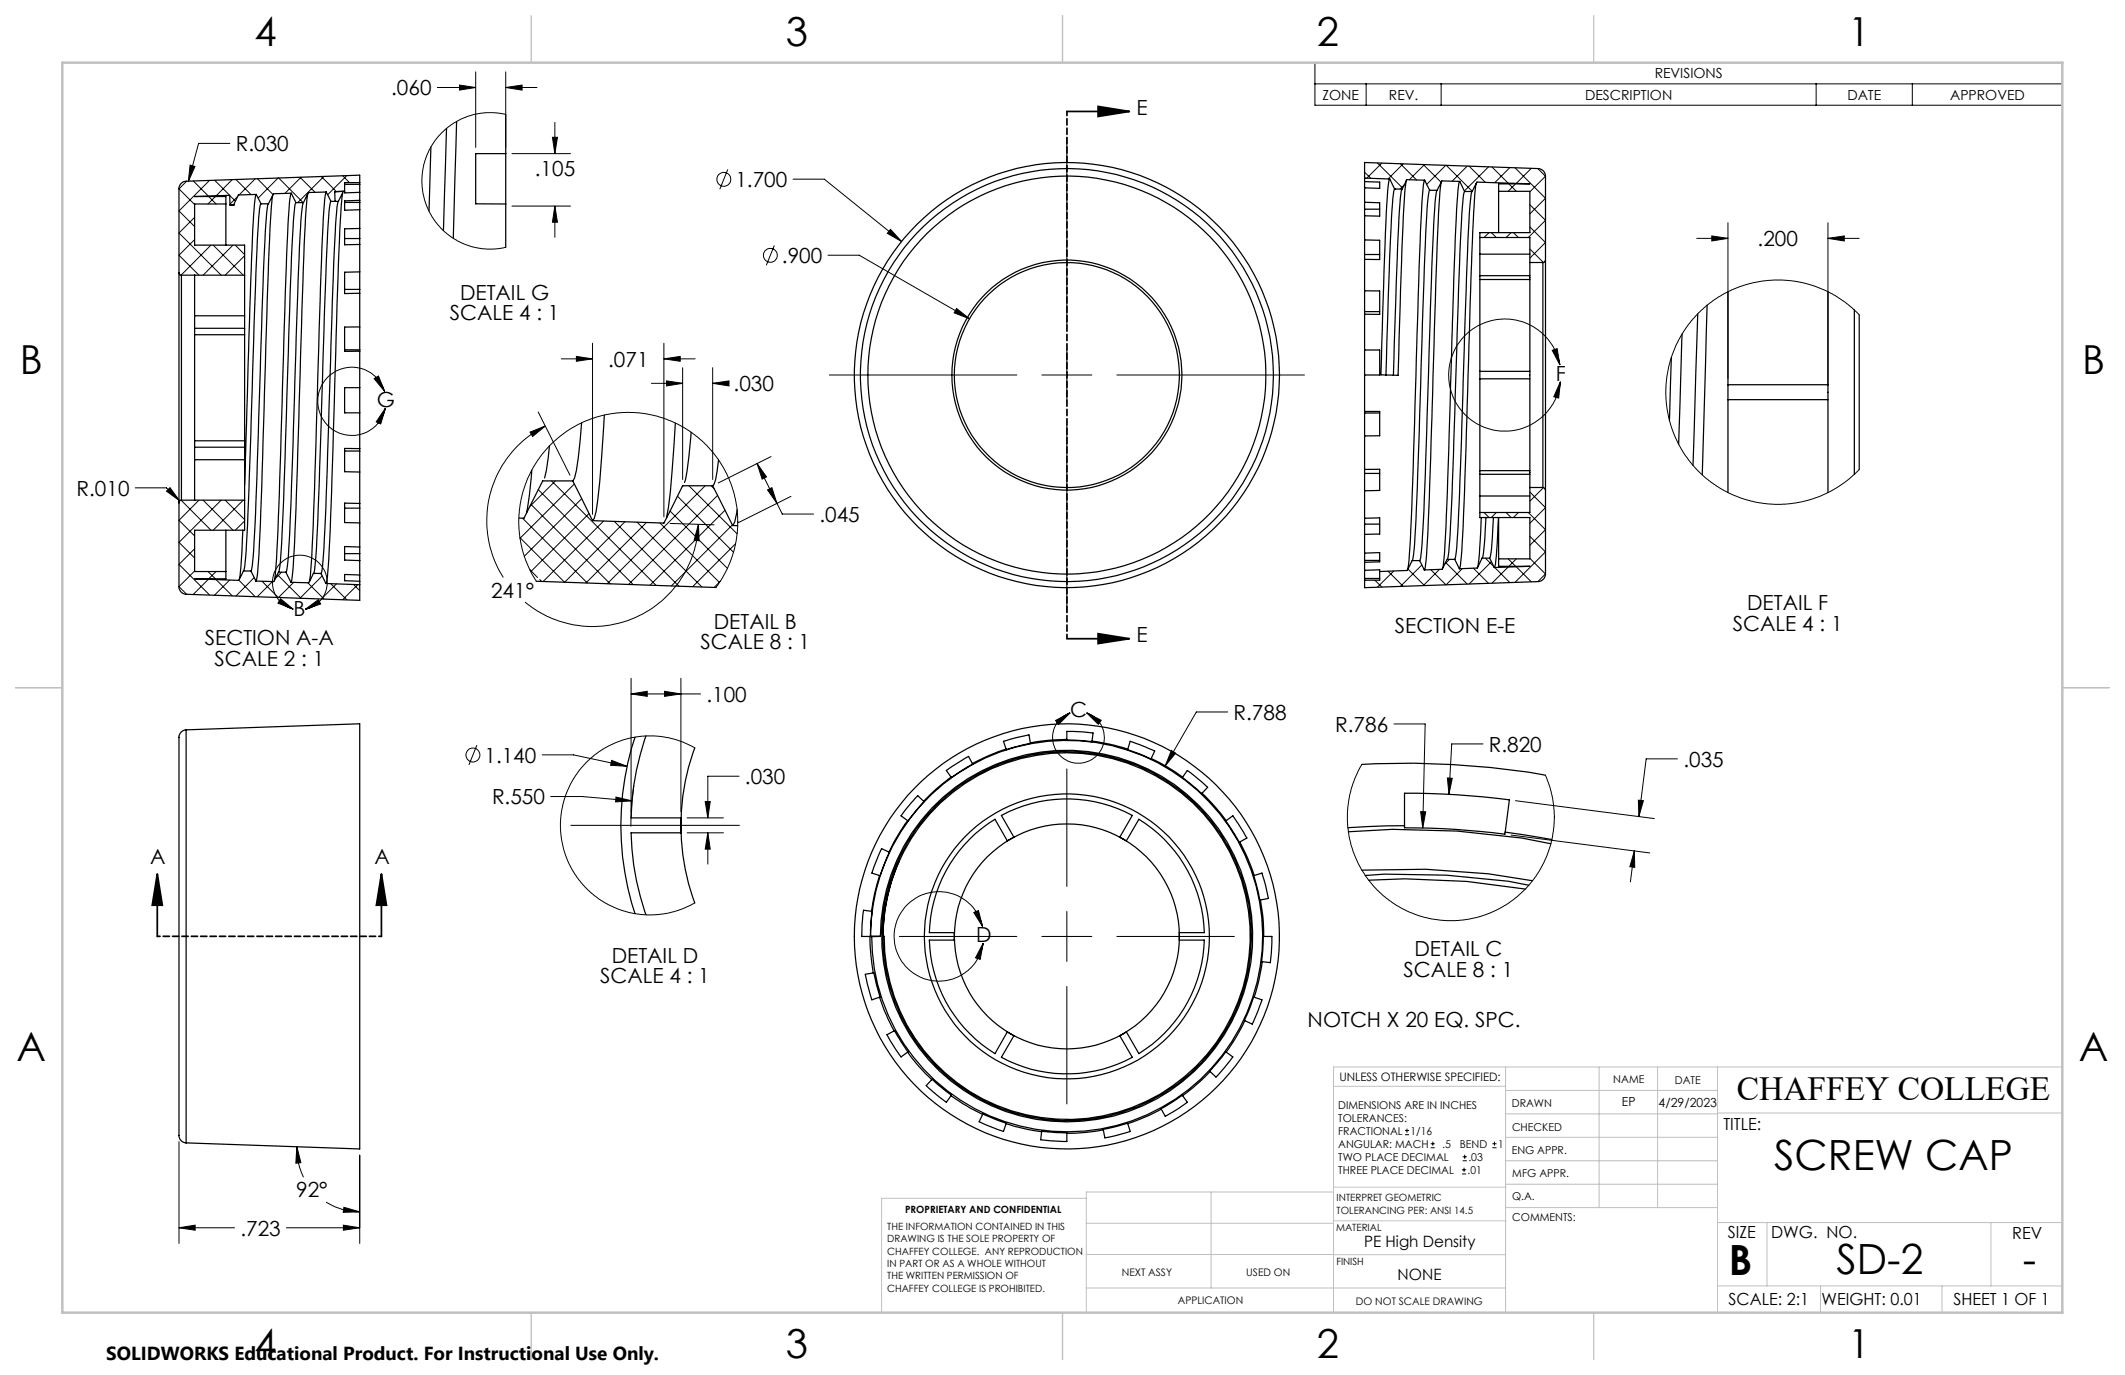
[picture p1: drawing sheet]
<svg xmlns="http://www.w3.org/2000/svg" width="432mm" height="279mm" viewBox="0 0 432 279" stroke-linecap="round" stroke-linejoin="round" font-family="sans-serif">
<g fill="none" stroke="#000" stroke-width=".25">
<path d="M52.1 39.5l.9 1.9M52.1 39.5l-.1 .1a94.8 94.8 0 0 0-.9 13l-1.4 45.9M52.1 39.5l-3.7 .1-1 2.1M55.4 39.7v.4a483.4 483.4 0 0 0-1.4 30.3l-.1 3.2a1173.6 1173.6 0 0 1-1.5 42.8l-.4 1.7M59.2 39.3l-.3 1.1a1072.5 1072.5 0 0 0-1.7 44.8l-.7 22.6a79 79 0 0 1-.8 10.1M59.2 39.3l-3.6 .1-1.1 2h-1.5M59.2 39.3l.9 1.9M62.5 39.4l-.1 .6a664.6 664.6 0 0 0-1.4 35.7 1250.7 1250.7 0 0 1-1.5 40.6l-.4 2M66.3 39l-.1 .1a108.8 108.8 0 0 0-.9 13.8l-.6 20.9a1158.8 1158.8 0 0 1-1.6 43.1l-.2 1.3M66.3 39l-3.6 .1-1 2.1h-1.6M66.3 39l.9 1.9M68 38.9h1.8l-1 2"/>
<path d="M68 38.9l.1 2M69.6 39.2a223.2 223.2 0 0 0-1 20.1l-.5 15.6a1068.7 1068.7 0 0 1-1.6 42.3l-.3 1.4M70 38.9v.3l3.1-.1M70 38.9h-2M70 37.5h3.1M73.1 39.1v1.6M73.1 37.1v-1.5l-35.3 1.2a1.51 1.51 0 0 0-1.4 1.5v17.1M73.1 37.1v.4M73.1 37.5v1.6M73.1 37.1h-3.1v1.8M87.6 29.9l-.4 13M90.7 26.1l-.6 20.7"/>
<path d="M92.8 24.7l-.7 23.7M102.8 23.2v8M102.8 31.2h-6.1v10.2l6.1 .1M102.8 31.2v10.3M277.3 38.2v2.9M277.3 36.9l3.1 .1v1.3l-3.1-.1M277.3 36.2v.7M277.3 36.2v-3.2l35.3 1.3a1.57 1.57 0 0 1 1.4 1.5v17M277.3 36.2l5.1 .2M277.3 36.9v1.3M282.4 36.4a8.1 8.1 0 0 0-.5 3.6l-.7 14.9-.6 21.3h1M282.4 36.4l1 2"/>
<path d="M283.4 38.5a33.4 33.4 0 0 0-.7 7.5l-1.1 30.2M283.4 38.4h.1M283.4 38.4h1.5M284.9 38.4l-.1 .1a107.4 107.4 0 0 0-.9 14.1l-.8 23.6M285.8 36.8a193.3 193.3 0 0 0-1.1 19.4l-.6 20.1-1-.1M289.5 36.6a39.5 39.5 0 0 0-.8 8.2l-.8 24.8a1093.8 1093.8 0 0 1-1.7 45.2l-.1 .8M289.5 36.6l1 2.1M289.5 36.6l-3.6-.1-1 1.9M290.5 38.7h-.1a83.8 83.8 0 0 0-.9 13.2l-.6 20.1a1052.1 1052.1 0 0 1-1.7 40.7l-.1 1M291.9 38.8a166.6 166.6 0 0 0-1 18.3l-.5 14.9a883.5 883.5 0 0 1-1.7 40.7l-.2 1.2M292.8 37l-.1 1a1143.2 1143.2 0 0 0-1.7 46.9l-.8 21a49.5 49.5 0 0 1-.8 9.9M296.6 36.9h-.1a107.4 107.4 0 0 0-.9 14.1l-.6 21.1a1147.8 1147.8 0 0 1-1.7 42.2l-.1 1.1"/>
<path d="M296.6 36.9l1 2M296.6 36.9l-3.6-.1-1 1.9h-1.5M297.6 38.9a39.3 39.3 0 0 0-.7 8.1l-.9 24a1155.6 1155.6 0 0 1-1.6 41.2l-.3 1.3M299 39.1a196.4 196.4 0 0 0-1.1 20l-.5 15.1a994.9 994.9 0 0 1-1.5 38l-.3 1.5M300 37.3l-.1 .4a1010 1010 0 0 0-1.8 44.6l-.7 22.3a68.4 68.4 0 0 1-.8 10.9l-.1 .1M304.5 38.9v-1.5h6.4l-10.8-.4-.9 1.9h-1.6M304.5 38.9v8.4M304.5 38.9h6.4v8.4h-10.2v1M36.4 55.4l.1 .4 .4 .1M36.4 55.4v46.8M36.9 55.9v45.7M36.9 55.9h12.8"/>
<path d="M39.5 55.9v45.7M45.9 41.5v8.3M45.9 41.5v-1.6h-6.4l7.2-.2v2h.7M45.9 41.5h-6.4v8.3h10.2v6.1M47.4 41.7h.1M49.7 55.9v8.3M53 41.4l-.1 .1a183.1 183.1 0 0 0-1.1 19.2l-.5 14.9a840.7 840.7 0 0 1-1.6 39.4l-.1 .9M54.4 41.6v.3a514.5 514.5 0 0 0-1.5 33.8 891.5 891.5 0 0 1-1.6 39.3l-.3 1M60.1 41.2a85.4 85.4 0 0 0-.9 13.3l-.7 20a1034.8 1034.8 0 0 1-1.6 40.6l-.2 1M61.6 41.3a169 169 0 0 0-1.1 18.4l-.5 14.9a1029.6 1029.6 0 0 1-1.6 40.5l-.3 1.2M67.2 40.9v.1a120.7 120.7 0 0 0-1 15l-.6 17.5a979.4 979.4 0 0 1-1.6 41.6l-.2 1.3M67.2 40.9h.9"/>
<path d="M68.1 40.9h.7M68.8 40.9a40.7 40.7 0 0 0-.8 8.3l-.8 24.3a1164.6 1164.6 0 0 1-1.7 41.6l-.3 1.4M70 41.1h3.1M70 48.5h3.1M70 58.8h3.1M73.1 40.7l-3.1 .1v1.9l3.1-.1M73.1 42.6v3.8M73.1 46.4l-3.1 .1v3.2h3.1M73.1 49.7v5.5M73.1 55.2l-3.1 .1v4.4l3.1-.1M73.1 59.6v6.8M73.1 40.7v.4"/>
<path d="M73.1 46.4v2.1M73.1 55.2v3.6M73.1 41.1v1.5M73.1 48.5v1.2M73.1 58.8v.8M102.8 41.5v8.8M277.3 59.1h3.1v4.8h-3.1M277.3 52.7v6.4M277.3 48.8h3.1v3.9h-3.1M277.3 43.9v4.9M277.3 41.1l3.1 .1v2.7h-3.1M277.3 41.1v1.4"/>
<path d="M277.3 48.8v2.9M277.3 59.1v4.2M277.3 42.5v1.4M277.3 51.7v1M277.3 42.5h3.1M277.3 51.7h3.1M300.7 48.3v3.3M300.7 56.8v18.7M300.7 48.3h10.2v5M300.7 51.6v5.2M300.7 51.6h10.2M300.7 56h10.2"/>
<path d="M300.7 56.8h10.2M310.9 53.3v45.8M310.9 53.3h2.6M313.5 53.3v45.8M314 52.8l-.2 .5h-.3M314 52.8v46.8M351.1 59.3v18.9M371.4 59.3v40.8M39.5 64.2h10.2M39.5 66.7h10.2M39.5 68h10.2M49.7 68v21.6"/>
<path d="M49.7 64.2v3.8M70 71.1h3.1M73.1 66.4l-3.1 .1v4.9h3.1M73.1 71.4v7.4M73.1 78.8h-3.1v5.1h3.1M73.1 66.4v4.7M73.1 78.8v5.1M73.1 71.1v.3M277.3 76.2v7.4M277.3 71.1h3.1v5.1h-3.1M277.3 63.9v7.2M277.3 71.1v5.1"/>
<path d="M277.3 63.3v.6M277.3 63.3h3.1M281.6 76.2h1.5M300.7 77v18.6M300.7 75.5v1.5M300.7 77h10.2M300.7 75.5h10.2M339.6 72.6l-.4 12.9M341.8 67.9l-.7 22.4M345 63.8l-1 30.8M346.9 62l-1 34.5M351.1 78.2h20.3"/>
<path d="M351.1 78.2v3M376.8 63v33.4M377.8 64v31.4M39.5 93.4h10.2M39.5 90.9h10.2M39.5 89.6h10.2M49.7 93.4v8.2M49.7 89.6v3.8M70 91.7h3.1M73.1 83.9v7.3M73.1 91.2l-3.1-.1v4.7l3.1 .1M73.1 95.9v6.4"/>
<path d="M73.1 91.7v4.2M73.1 91.2v.5M108.1 95.5l-.5 5.2-.6 3.5M111.7 90.6l-.7 5-.3 1.5M116.4 97.7l4 8.1M116.4 97.7h-6.1l-3.8 7.6h-1.1M118.2 85.9a64.5 64.5 0 0 1-1.5 11.3l-.3 .5M122.8 84.3l-.2 3a173.2 173.2 0 0 1-1.5 16.6l-.3 1.4-.4 .5M137.2 86l-.3 4.6a108.2 108.2 0 0 1-1.5 14.7M140.4 87.8v1a43.1 43.1 0 0 1-1.3 9.2M144.8 98.7h-6.1l-3.8 7.6-14.5-.5M144.8 98.7l4.1 8.1"/>
<path d="M146 93.5l-.6 3.9-.3 1-.3 .3M277.3 99.7v5.6M277.3 95.4h3.1v4.3h-3.1M277.3 88.6v6.8M277.3 83.6h3.1v4.9l-3.1 .1M277.3 96.2v3.5M277.3 83.9v4.7M277.3 83.6v.3M277.3 95.4v.8M277.3 96.2h3.1M277.3 83.9h3.1M300.7 95.6v5.2"/>
<path d="M300.7 96.4h10.2M300.7 95.6h10.2M310.9 99.1v5h-10.2M310.9 99.1h2.6M313.5 99.1l.4 .1 .1 .4M314 99.6v17.1a1.57 1.57 0 0 1-1.4 1.5l-35.3 1.2v-1.5M351.1 81.2v18.9M351.1 81.2h20.3M36.4 102.2v17a1.51 1.51 0 0 0 1.4 1.6l35.3 1.2v-3.2M36.9 101.6a.49 .49 0 0 0-.5 .6M36.9 101.6h12.8M45.9 107.7v8.4"/>
<path d="M49.4 107.7l-.1 1.2a61.6 61.6 0 0 1-.7 8.8M49.7 101.6v6.1h-10.2v8.4h6.4M51 116l1 2.1M51 116h-1.5l-1 1.9-9-.3h6.4v-1.5M58.1 116.3l1 2M58.1 116.3h-1.5l-1 1.9-3.6-.1M65.2 116.5h-1.5l-1 1.9-3.6-.1M65.2 116.5l1 2.1M66.2 118.6l6.9 .2M70 112.5h3.1M70 103.3h3.1M73.1 102.3l-3.1-.1v4l3.1 .1"/>
<path d="M73.1 106.3v4.9M73.1 111.2l-3.1-.1v2.7l3.1 .1M73.1 113.9v2.9M73.1 116.8l-3.1-.1v1.3l3.1 .1M73.1 118.1v.7M73.1 112.5v1.4M73.1 103.3v3M73.1 102.3v1M73.1 111.2v1.3M73.1 116.8v1.3M109 118.1l36.5 1.3M148.9 106.8h1"/>
<path d="M149.8 103.5l-.5 2.6-.4 .7M277.3 115.9l3.1-.1v.3M277.3 114.3v1.6M277.3 112.4l3.1-.1v1.9l-3.1 .1M277.3 108.6v3.8M277.3 105.3l3.1-.1v3.3l-3.1 .1M277.3 117.5v.4M277.3 113.9v.4M277.3 106.5v2.1M277.3 105.3v1.2M277.3 112.4v1.5M277.3 115.9v1.6"/>
<path d="M277.3 117.5h3.1M277.3 113.9h3.1M277.3 106.5h3.1M280.4 116.1v1.8h-3.1M288.5 113.9l.9 1.9M288.5 113.9h-1.6l-1 2-5.5 .2M295.6 113.7h-1.5l-1 2-3.7 .1M295.6 113.7l.9 1.9M300.7 100.8v3.3M300.7 104.1v1.1h10.2v8.4h-6.4M300.7 100.8h10.2M301 105.2v.8a62.9 62.9 0 0 1-.7 9.2"/>
<path d="M301.2 113.4l-1 2-3.7 .2M301.2 113.4h1.5M301.9 105.2v.7a31.1 31.1 0 0 1-.7 7.5M302.7 113.4l.9 1.9M303.5 105.2l-.4 6.4-.4 1.8M304.5 113.6v-8.4l-.1 2a33.5 33.5 0 0 1-.8 8.1M304.5 113.6v1.5h6.4l-7.3 .2M37.8 148.3a1.78 1.78 0 0 0-1.4 2.3v79.3a1.77 1.77 0 0 0 1.4 2.3M37.8 148.3l35.3-1.2v86.4l-35.3-1.3M37.8 148.3v83.9M129 149.8a57.1 57.1 0 0 0 0 35.9M131.3 149.5a53.1 53.1 0 0 0-3.1 16.7h10.2v3h-10.2a52.6 52.6 0 0 0 3.1 16.7"/>
<path d="M141.2 152a45.4 45.4 0 0 0 0 31.5M193.3 157.9a42.4 42.4 0 0 0-5.6 4.9M197.6 155.2l-.8-1.5-3.4 2.1-1.1 .8 1 1.3M197.6 155.2l.1 .1-4.4 2.6M203.9 150.6l5.2-1.3 .3 1.8-4.9 1.2zM204.4 152.2a40 40 0 0 0-6.8 3M216.8 148.6l5.3 .3-.2 1.8-5.1-.3zM216.8 150.2a39.5 39.5 0 0 0-7.4 .8M221.9 150.6a38.6 38.6 0 0 1 7.3 1.6M229.2 152.2l.5-1.6 1.9 .7 3 1.3-.7 1.5M229.2 152.2l-.1 .1 4.8 1.8M233.9 154.1a38 38 0 0 1 6.4 3.8"/>
<path d="M240.3 157.9l1-1.3 2.6 2 1.5 1.4-1.1 1.2M240.3 157.9l4 3.3M276.7 155.3a167.4 167.4 0 0 1 37.3 2.2M178.7 177.9a38.6 38.6 0 0 0-1.6 7.3M180.6 173.1l-1.5-.7-.8 1.9-1.1 3.1 1.5 .5M180.6 173.1l.1 .1-1.9 4.7h-.1M182.7 175.1a37.7 37.7 0 0 0-3.2 15.2M184.4 166.8a41.6 41.6 0 0 0-3.8 6.3M187.7 162.8l-1.2-1.1-2.2 2.5-1.2 1.6 1.3 1M187.7 162.8l-3.3 4M197.1 170.5a28.4 28.4 0 0 1 5.1-4l2.5 4.4 1.3-.8-2.5-4.4a28 28 0 0 1 26.6 0l-2.6 4.4 1.4 .8 2.5-4.4a28 28 0 0 1 13.3 23h-5.1v1.5h5.1a28 28 0 0 1-13.3 23.1l-2.5-4.4-1.4 .8 2.6 4.3a28 28 0 0 1-26.6 0l2.5-4.3-1.3-.8-2.5 4.4a27.9 27.9 0 0 1-13.4-23.1h5.1v-1.5h-5.1a28.1 28.1 0 0 1 8.3-19zM244.3 161.2a42.4 42.4 0 0 1 4.9 5.6"/>
<path d="M249.2 166.8l1.3-1 1.1 1.6 1.8 2.9-1.5 .8M249.2 166.8h-.1l2.7 4.3h.1M251.9 171.1a38.1 38.1 0 0 1 2.9 6.8M254.8 177.9l1.6-.5 .8 2.6 .5 2.6-1.6 .3M254.8 177.9h-.1l1.3 5h.1M274 169a146.9 146.9 0 0 1 41.1 2.4M276.8 176.8a141.2 141.2 0 0 1 34.6 2.2M277.4 177.9a132.7 132.7 0 0 1 33.3 2M278.1 178.9l7.4-.3 12.5 .5 12 1.6M285.4 161.2a162 162 0 0 1 21.3 1.3l-.9 7a155.2 155.2 0 0 0-20.4-1.3zM285.4 167.8l-11.5 .4M305.9 169.1l9.4 1.5"/>
<path d="M175.5 185l1.7 .2-.3 5.1h-1.8l.1-2.7zM176.8 190.3a43.8 43.8 0 0 0 .6 7.4M176.9 190.2a39.8 39.8 0 0 1 39.6-39.8 39.8 39.8 0 0 1 40 39.5 39.8 39.8 0 0 1-39.4 40.1 39.7 39.7 0 0 1-40-39.7M176.9 190.2l.1 .1h1.9M176.9 190.2l2 .1M177.4 197.7l-1.6 .3 .4 2 1 3.2 1.5-.6M177.4 197.7h.2l1.2 4.9h-.1M178.9 190.3a37.8 37.8 0 0 1 35.6-37.8 37.8 37.8 0 0 1 39.7 33.4 37.8 37.8 0 0 1-31.1 41.5 37.6 37.6 0 0 1-43.6-31.7 37.6 37.6 0 0 1 32.9-42.7 37.6 37.6 0 0 1 41.8 34.1 37.4 37.4 0 0 1-32 40.3 37.4 37.4 0 0 1-42-29.7 37.4 37.4 0 0 1 27.3-43.6 37.2 37.2 0 0 1 45.1 25.7 37.2 37.2 0 0 1-24.4 45.8 37.2 37.2 0 0 1-46.5-23.1 36.6 36.6 0 0 1-2-12.2h-.3M256.1 182.9a35.3 35.3 0 0 1 .7 7.4M256.5 195.4a37.5 37.5 0 0 1-1.7 7.2M256.7 190.3h1.7l-.3 5.3-1.7-.2zM178.7 202.6a44.2 44.2 0 0 0 3 6.9"/>
<path d="M181.7 209.5l-1.5 .8 1.7 2.8 1.2 1.7 1.3-1M181.7 209.5l2.7 4.3M184.4 213.8a34.7 34.7 0 0 0 4.9 5.6M189.3 219.4l-1.1 1.2 2 1.8 2.1 1.6 1-1.4M189.3 219.4l.1-.1 3.9 3.3M245.9 217.7a42.4 42.4 0 0 1-5.6 4.9M249.2 213.8l1.3 1-1.7 2.1-1.7 2-1.2-1.2M249.2 213.8l-.1-.1-3.2 4M252.9 207.4a38 38 0 0 1-3.7 6.4M254.7 202.6l1.7 .6-1.9 4.9-1.6-.7zM193.3 222.6a44.4 44.4 0 0 0 6.4 3.8M199.7 226.4l-.7 1.5 3.6 1.6 1.3 .4 .5-1.6"/>
<path d="M199.7 226.4v-.1l4.7 2M204.4 228.3a41.4 41.4 0 0 0 7.3 1.7M211.7 229.9l5.1 .3v1.8l-5.3-.4zM224.2 229.6a38.8 38.8 0 0 1-7.4 .7M229.2 228.3l.5 1.6-3.3 .9-1.9 .4-.3-1.6M229.2 228.3l-5 1.2v.1M236 225.4a41.3 41.3 0 0 1-6.8 2.9M240.3 222.6l1 1.4-1.7 1.1-2.8 1.7-.8-1.4M240.3 222.6l-4.4 2.7 .1 .1"/>
<circle cx="216.8" cy="76.2" r="40.4"/>
<circle cx="216.8" cy="76.2" r="23.4"/>
<circle cx="216.8" cy="76.2" r="22.9"/>
<circle cx="216.8" cy="76.2" r="43.2"/>
<circle cx="216.8" cy="76.2" r="42"/>
<circle cx="216.8" cy="190.3" r="22.9"/>
<circle cx="216.8" cy="190.3" r="29"/>
<circle cx="216.8" cy="190.3" r="43.2"/>
</g>
<g fill="none" stroke="#000" stroke-width=".2">
<path d="M88.9 17.8h7.8M93.4 17.3l3.3 .5-3.3 .5zM96.7 14.6v15.4M102.8 17.8l3.3-.5v1zM102.8 14.6v15.4M102.8 17.8h6.3M267.2 12.7h151.9v8.7h-151.9zM267.2 17h151.9M277.6 17v4.4M292.8 17v4.4M369 17v4.4M388.6 17v4.4"/>
<path d="M37.9 36.8l-1.5 1.6 3.1 3.2M38.6 33.5l1 .3-1.3 3.1zM39.3 36.8l3 3M42.4 39.9l1.5 1.6M42.6 36.7l-6.2 6.2 3.1 3.1M43.6 36.6l3.1 3.1M43.8 39.9l-1.5 1.6M46.7 39.7l1.1 1.2M46.7 29.1h-6.3l-2.1 7.8M47.2 36.5l-3.3 3.3M47.9 36.5l3.1 3M48.3 39.9l-1.6 1.6"/>
<path d="M51.9 36.3l-3.3 3.3M52.3 36.3l3.2 3.2M56.5 36.2l-4 4.1M56.6 36.2l5 5M61 36l3 3.1M61.2 36l-3.3 3.3M65.3 35.9l3.1 3M65.8 35.8l-5.3 5.4M69.6 35.7l1.4 1.4M70.5 35.7l-3.9 3.9M102.8 23.2l-2.4-.3h-1.6l-2.1 .3-3 1-2.2 1.3-2.4 2.2-1.5 2.1-.8 1.5-.7 2-.4 3 .2 2.9 .4 1.6 .7 1.7 1.6 2.7 .9 1.1 1.4 1.3 2 1.3 1 .5 2.9 .9 1.3 .3h2.1l2.6-.3M104 31.2h11.9"/>
<path d="M112.3 27.9h1l-.6 3.3zM112.7 24.9v6.3M147.9 34.4l-1.6 4.1M161.1 36.4h6.4l15.7 12.7M216.8 27.9v38.1M277.3 35l1.3 1.2M279.9 33.1l5.1 5.1M280.8 33.2l-3.1 3M284.6 33.3l3.3 3.3M285.1 33.3l-3.1 3.1M285.4 37.5l-.9 .9M289.2 33.4l3.6 3.6"/>
<path d="M289.5 33.4l-3.1 3.1M293.8 33.6l-3.9 3.9M293.9 33.6l5.3 5.3M298.1 33.8l-3 3M298.5 33.8l3.3 3.2M302.5 33.9l-4.9 4.9M303.2 33.9l3.3 3.3M306.6 37.4l1.5 1.5M306.8 34l-3.1 3.1M307.8 34.1l6.2 6.2-3.1 3.2M308 37.4l-1.5 1.5M311.2 34.2l-3.1 3.1"/>
<path d="M312.5 34.3l1.5 1.5-3.1 3.2M39.5 44.2l-3.1 3.1 8.5 8.6M39.5 48.7l-3.1 3.2 4 4M42.9 49.8l-6.1 6.1M43.3 49.8l6.1 6.1M47.3 49.8l-6 6.1M47.8 49.8l1.9 1.9M49.7 52l-3.9 3.9M104 41.9h11.9M112.7 41.9l.6 3.3h-1zM112.7 41.9v6.3M157.3 49.9l-1.6 4"/>
<path d="M168.2 51.9h6.4l22.4 12.9M180.9 46.6l2.3 2.5-2.9-1.7zM302.6 47.3l-1 1M303 47.3l1.1 1M307.1 47.3l-1.1 1M307.5 47.3l1 1M310.9 41.6l3.1 3.2-3.4 3.5M310.9 46.1l3.1 3.2-3.1 3.2M310.9 50.6l2.7 2.7M344.8 48.4h6.3M347.8 47.9l3.3 .5-3.3 .6zM351.1 45.3v31.6"/>
<path d="M371.4 48.4l3.4-.5v1.1zM371.4 45.3v33.1M371.4 48.4h6.4M76 76.9l.9-.5 1.2 3.1zM78.1 79.5a6.9 6.9 0 0 0-10.8-3.4 6.9 6.9 0 0 0 .5 11.4 6.9 6.9 0 0 0 10.5-4.6M114.1 72.9h6.3M117.1 72.4l3.3 .5-3.3 .5zM120.4 69.7v34.8M132.4 77.9h6.3M134.9 72.9l3.3-.5v1zM134.9 69.7v35.3M134.9 72.9h6.4"/>
<path d="M135.4 77.4l3.3 .5-3.3 .5zM138.7 74.7v22.7M144.8 77.9l3.3-.5v1zM144.8 74.7v22.7M144.8 77.9h3M168.5 76.2h38.1M194.4 62.7l2.6 2.1-3.1-1.2zM211.7 76.2h10.2M216.8 71.1v10.2M226.9 76.2h38.2M315.4 71.2l1-.4 .6 3.4zM317 74.2a11.4 11.4 0 0 0-17.7-7.4 11.4 11.4 0 0 0 .6 19.2 11.4 11.4 0 0 0 17.2-8.4"/>
<path d="M317.1 77.6l-.4 3.3-1-.3zM377.8 64l-2.3-2.2-2.7-1.8-2-1.1-2.1-.8-2.3-.6-3.5-.6h-2.5l-2.1 .2-2.1 .4-2.8 .8-2.3 1-3.1 1.8-2.8 2.4-2.3 2.8-1.9 2.9-1.3 3.2-.6 1.9-.4 2.3-.2 2.4 .1 3.3 .6 3.2 1.2 3.4 1.8 3.2 2.3 3 2.2 2.2 2.7 1.8 2.4 1.3 3.4 1.3 3.8 .7h3.8l3.6-.5 3.1-.9 2.8-1.3 3.2-2.2 2.3-2.1M27.5 99.1h6.3l2.7 2.7M33.8 99.8l.7-.7 2 2.7zM78.3 82.9l-.9 3.2-1-.4zM107.7 87.8l3.1-1.2-2.6 2.1zM109.4 83.7l6.4 12.9M109.4 99.5l19.3 19.3M110.8 86.6a21.5 21.5 0 0 0-8.5 30.7M112.1 97.7l21.2 21.3M112.9 97.7l-5.2 5.2M116.7 98.4l-11 11"/>
<path d="M138.8 98.7l-.2 .2M140 98.7l9.8 9.8M143.3 98.7l-19.9 19.9M144.5 98.7l.6 .6M153.8 94.2l2 2.7-.9 .5zM153.8 94.2l5.2 10.3h6.3M156 99.6l.8-.5 1.1 3.2zM156.7 92.8l-10.8 5.3M216.8 86.4v38.1M310.9 100l3.1 3.2-3.1 3.1M313.6 99.1l-2.7 2.7M36.8 101.6l6.1 6.1"/>
<path d="M39.5 111.5l-3.1 3.2 6.2 6.2M39.5 116l-3.1 3.2 1.5 1.6M40.4 101.6l-4 4.1 3.1 3.2M41.3 101.6l6 6.1M42.3 116.1l1.5 1.5M42.3 117.7l-3 3.1M43.9 116.1l-1.5 1.5M43.9 117.8l3.3 3.3M44.9 101.6l-8.5 8.6 3.1 3.2M45.8 101.6l3.9 4M46.7 117.9l-3.1 3M48.5 117.9l3.4 3.3"/>
<path d="M49.4 101.6l-6.1 6.1M49.7 105.9l-1.9 1.8M51.6 117.4l-3.7 3.7M53.2 118.1l3.3 3.3M55.4 118.2l-3.1 3M56.3 116.7l4.9 4.9M57.2 116.3l-1.3 1.3M59.7 118.3l-3.1 3.1M62.5 118.4l3.3 3.3M65.1 116.5l.2 .2M65.5 117l-4.5 4.6M67.2 118.6l3.3 3.3"/>
<path d="M68.4 118.6l-3.1 3.1M71.8 118.7l1.3 1.3M72.7 118.8l-3.1 3M105.7 109.3l9 9M106.2 105.3l13.1 13.2M107.6 115.7l1.6 1.6M107.9 102.5l16.1 16.1M109 118.1l-1.3-2.1-1.3-3.5-.7-3.1-.3-2.8 .1-2.7 .6-3.4 .9-2.8 1.4-2.9 1.8-2.6 2.1-2.2 2.8-2.4 2.1-1.2 2.8-1.2 2.6-.8 3-.5 3.2-.1 2.6 .3 3.4 .8 2.7 1.2 2.5 1.4 2.7 2.1 1.8 1.9 1.9 2.6 1.7 3 .9 2.5 .7 3.2 .2 3.2-.1 2.2-.5 3.2-.9 2.6-1.6 3.4-1.3 2M109.7 117.8l.4 .3M118.2 101.4l-11.7 11.6M119.7 104.4l-11.9 11.8M122.7 105.9l-12.3 12.2"/>
<path d="M124.8 105.9l13.2 13.2M127 106l-12.3 12.3M129.5 106.1l13.1 13.2M131.3 106.2l-12.2 12.3M134.1 106.3l12.1 12.1M136.1 103.8l11.7 11.7M136.2 106.4l8.9 .2M137.7 100.8l11.3 11.4M141.9 106.5l.2 3.4-1.1-.1zM141.9 106.5a21.5 21.5 0 0 1-12.7 18.9 21.5 21.5 0 0 1-22.5-3.1M145.8 100.7l-18.1 18M146.4 118.1l-1.3 1.3"/>
<path d="M147.3 103.7l-15.2 15.2M148.8 106.7l-12.4 12.4M149.5 110.5l-8.7 8.7M160.7 100.9l-10.7 5.3M279.4 117.9l1.4 1.4M282 116.1l3.1 3M283.2 116l-3.3 3.3M286.1 115.6l3.4 3.4M288.9 114.8l-4.3 4.4M290.7 115.7l3.1 3.1M292.5 115.7l-3.3 3.3M293.8 114.3l4.3 4.4"/>
<path d="M294.5 113.7l-.9 .9M297.1 115.5l-3.2 3.3M299.4 115.5l3.1 3M301.6 104.1l1 1.1M301.8 113.4l1.8 1.7M303.1 114.1l-4.6 4.6M303.7 115.3l3.1 3.1M304.1 104.1l-1.1 1.1M306 104.1l1.1 1.1M306.5 115.2l-3.3 3.3M306.5 113.6l1.5 1.5M308.1 115.1l3.1 3.1"/>
<path d="M308.1 113.6l-1.5 1.5M308.5 104.1l-1 1.1M310.6 104.1l3.4 3.5-3.1 3.2M310.9 109l3.1 3.1-6.2 6.3M310.9 113.5l3.1 3.1-1.5 1.6M57 121.7l2.6 2.1-3.1-1.2zM59.6 123.8a5.6 5.6 0 0 1-3.3-8.6 5.6 5.6 0 0 1 9.2 .1 5.6 5.6 0 0 1-3.5 8.5M62 123.8l2.7-2 .5 .9zM128.2 137.8v27.1M138.4 137.8v27.1M96.9 151.4l-1.6 4M110.2 153.4h6.3l10.9 2.3"/>
<path d="M124.3 154.5l3.1 1.2-3.3-.2zM128.2 141l3.3-.5v1zM128.2 141h14.1M128.8 159.6a55.1 55.1 0 0 0-.6 8.4M135 140.5l3.4 .5-3.4 .5zM141.2 152l-2.6-1.3-1.2-.4-1.8-.4-2.5-.4-2.5 .1-2.6 .4-2.6 .8-2.3 1.1-2.1 1.4-1.2 1-2 2.1-1.4 2.1-1.3 2.6-.5 1.5-.5 2.3-.2 2.2 .1 2.9 .5 2.5 .8 2.3 .7 1.5 1.2 1.9 1.7 2.1 1.8 1.6 2.4 1.7 2.5 1.1 2.1 .7 2.3 .4 2.6 .1 2.1-.2 2.3-.5 1.8-.6 2.4-1.1M150.2 157.7h-6.4v8.5M214.5 146.4l3-1.5-2.4 2.3zM216.8 156.2v23.9M217.5 144.9a5.3 5.3 0 0 0-2.6 8 5.3 5.3 0 0 0 8.5 0 5.3 5.3 0 0 0-2.6-8M220.8 144.9l3 1.5-.6 .8zM238 152.5l.9 .5-2.1 2.6z"/>
<path d="M249.4 144.7h-6.3l-6.3 10.9M276.7 155.3l-1.1 2.3-1 2.5-.5 2.2-.3 2.9 .1 2.8 .6 3.6 .7 2.2 1.4 2.8 1.4 2.2 1.8 2 2 1.8 2.1 1.4 2.3 1.2 2.2 .9 2.5 .6 3.1 .4 3.1-.1 2.8-.5 2-.6 2.1-.9 2.1-1.2 2.3-1.7 1.7-1.6 1.9-2.3 1.6-2.7 .8-1.7 .9-3.2 .5-2.8v-3.1l-.3-2.5-.6-2.5-.9-2.2M283.2 147.1h6.4l-.5 21.1M294.1 158.1l1 .1-.7 3.2zM301.3 151.2h-6.3l-.6 10.2M340.9 154.2h-6.4l-1.5 11.7M111.9 161.9h6.4l10.1 .8M116 167.7h34.2M125.2 162l3.2 .7-3.3 .2zM139.6 169.2h7.4M139.6 166.2h7.4M143.3 162.9h1l-.5 3.3z"/>
<path d="M143.8 169.2l.5 3.3h-1zM143.8 169.2v6.4M288.7 164.9l1 .1-.6 3.2zM307.1 169.7l28.1 3.6M307.9 162.7l28.3 3.6M332.1 172.9l.1 3.3-1-.1zM332.1 172.9l-.8 6.3M332.9 162.6l1 .1-.9 3.2zM182.7 190.3h23.9M197.9 185.4l.9-.4 .8 3.2zM199.6 188.2a9.1 9.1 0 0 0-14.2-5.2 9.1 9.1 0 0 0 .7 15.1 9.1 9.1 0 0 0 13.7-6.4M199.8 191.7l-.6 3.2-1-.3z"/>
<path d="M211.7 190.3h10.2M216.8 185.2v10.2M226.9 190.3h23.9M216.8 200.4v23.9M36.4 232v20.7M60.3 233l.8 3.3-1 .1zM60.3 233a12.8 12.8 0 0 0 1.4 6.2M73.1 234.7v18M285.5 230.6h.8M285.5 229.7h.8M285.9 229.3v.9M290.7 233.2h.8"/>
<path d="M290.7 232.4h.8M291.1 232v.8M297.1 238.5h.8M297.1 237.7h.8M297.2 235.9h.9M297.2 235.1h.9M297.5 237.3v.8M297.6 234.6v.9M303.2 233.2h.9M303.2 232.4h.9M303.7 232v.8M36.4 249.5l3.3-.5v1z"/>
<path d="M36.4 249.5h11.3M58.2 249.5h14.9M66.3 244.3a12.6 12.6 0 0 0 6.8 1.9M69.8 249l3.3 .5-3.3 .5zM69.9 245.3l3.2 .9-3.4 .1z"/>
<circle cx="147.1" cy="36.4" r="1.4"/>
<circle cx="156.5" cy="51.9" r="1.41"/>
<circle cx="96.1" cy="153.4" r="1.42"/>
</g>
<path d="M216.8 22.6h12.7M223.1 21.6l6.4 1-6.4 1.1zM216.8 129.8h12.7M223.1 128.8l6.4 1-6.4 1zM32 177.6l1 6.3h-2.1zM32 177.6v12.7M77.5 177.6l1 6.3h-2zM77.5 177.6v12.7" fill="none" stroke="#000" stroke-width=".35"/>
<path d="M77.5 190.3h-45.5" fill="none" stroke="#000" stroke-width=".35" stroke-dasharray="1.3 .6" stroke-dashoffset=".7"/>
<path d="M216.8 22.6v107.2" fill="none" stroke="#000" stroke-width=".35" stroke-dasharray="1.3 .6" stroke-dashoffset=".4"/>
<g fill="none" stroke="#c0c0c0" stroke-width=".2">
<path d="M305.9 216.8v49.9M324.9 216.8v28.6M336.8 216.8v28.6M349 216.8v49.9M419.1 216.8h-148.1v49.9M271 220.7h34.9M305.9 231.1h43.1M305.9 226.3h43.1M305.9 221.6h43.1M305.9 235.9h43.1M349 226.2h70.1M220.7 248.6h50.3"/>
<path d="M220.7 254.9h50.3M220.7 243.5h-41.6v23.2M246.1 242.2v19.5M271 255h34.9M271 248.1h35M271 242.2h-50.3v24.5M271 241.2h35M305.9 240.6h43.1M306 245.4h43M349 248.4h70.1M359.1 248.4v12.9M404.6 248.4v12.9"/>
<path d="M220.7 261.7h85.2M349 261.3h70.1M369.9 261.3v5.4M394.6 261.3v5.4"/>
</g>
<path d="M108 3.2v9.5M215.9 3.2v9.5M323.8 3.2v9.5M3.1 139.7h9.6M419.1 139.7h9.5M108 266.7v9.6M215.9 266.7v9.6M323.8 266.7v9.6" fill="none" stroke="#c0c0c0" stroke-width=".25"/>
<path d="M12.7 12.7h406.4v254h-406.4z" fill="none" stroke="#c0c0c0" stroke-width=".5"/>
<g fill="#000">
<path d="M214.5 146.4l3-1.5-2.4 2.3zM220.8 144.9l3 1.5-.6 .8zM197.9 185.4l.9-.4 .8 3.2zM199.8 191.7l-.6 3.2-1-.3zM62 123.8l2.7-2 .5 .9zM57 121.7l2.6 2.1-3.1-1.2zM76 76.9l.9-.5 1.2 3.1zM78.3 82.9l-.9 3.2-1-.4zM315.4 71.2l1-.4 .6 3.4zM317.1 77.6l-.4 3.3-1-.3z"/>
<path d="M77.5 177.6l1 6.3h-2zM32 177.6l1 6.3h-2.1zM223.1 21.6l6.4 1-6.4 1.1zM223.1 128.8l6.4 1-6.4 1z"/>
<path d="M36.4 249.5l3.3-.5v1zM69.8 249l3.3 .5-3.3 .5zM60.3 233l.8 3.3-1 .1zM69.9 245.3l3.2 .9-3.4 .1zM238 152.5l-1.2 3.1 2.1-2.6zM38.6 33.5l-.3 3.4 1.3-3.1zM34.5 99.1l-.7 .7 2.7 2zM117.1 72.4l3.3 .5-3.3 .5zM134.9 72.9l3.3-.5v1zM135.4 77.4l3.3 .5-3.3 .5zM144.8 77.9l3.3-.5v1zM141.9 106.5l.2 3.4-1.1-.1zM107.7 87.8l3.1-1.2-2.6 2.1zM153.8 94.2l2 2.7-.9 .5zM156 99.6l.8-.5 1.1 3.2zM180.9 46.6l-.6 .8 2.9 1.7zM194.4 62.7l-.5 .9 3.1 1.2zM294.1 158.1l.3 3.3 .7-3.2zM332.1 172.9l.1 3.3-1-.1zM332.9 162.6l1 .1-.9 3.2zM288.7 164.9l.4 3.3 .6-3.2zM124.3 154.5l-.2 1 3.3 .2zM135 140.5l3.4 .5-3.4 .5zM128.2 141l3.3-.5v1zM143.8 169.2l.5 3.3h-1zM143.3 162.9h1l-.5 3.3zM125.2 162l-.1 .9 3.3-.2zM347.8 47.9l3.3 .5-3.3 .6zM371.4 48.4l3.4-.5v1.1zM93.4 17.3l3.3 .5-3.3 .5zM102.8 17.8l3.3-.5v1zM112.7 41.9l.6 3.3h-1zM112.3 27.9h1l-.6 3.3z"/>
</g>
<g font-size="8.5">
<text x="360.5" y="237.7">SCREW CAP</text>
<text x="351.3" y="259">B</text>
<text x="373.2" y="258.9">SD-2</text>
<text x="411.1" y="258.9">-</text>
</g>
<g font-size="8.1">
<text x="51.7" y="9.3">4</text>
<text x="159.7" y="9.3">3</text>
<text x="267.6" y="9.3">2</text>
<text x="375.6" y="9.3">1</text>
<text x="4" y="76">B</text>
<text x="423.1" y="76">B</text>
<text x="3.3" y="215.7">A</text>
<text x="422.4" y="215.7">A</text>
<text x="51.7" y="276">4</text>
<text x="159.7" y="276">3</text>
<text x="267.6" y="276">2</text>
<text x="375.6" y="276">1</text>
</g>
<text font-size="6.9" x="352.9" y="223.6">CHAFFEY COLLEGE</text>
<g font-size="4.2">
<text x="79.5" y="19.4">.060</text>
<text x="230.9" y="23.3">E</text>
<text x="47.9" y="30.7">R.030</text>
<text x="108.7" y="35.7">.105</text>
<text x="149.4" y="38">1.700</text>
<text x="158.9" y="53.4">.900</text>
<text x="357.2" y="50">.200</text>
<text x="91.4" y="65">SCALE 4 : 1</text>
<text x="93.5" y="60.9">DETAIL G</text>
<text x="123.6" y="74.5">.071</text>
<text x="316.1" y="77.4">F</text>
<text x="76.6" y="82.7">G</text>
<text x="149.1" y="79.5">.030</text>
<text x="15.5" y="100.7">R.010</text>
<text x="166.5" y="106">.045</text>
<text x="59.6" y="125.1">B</text>
<text x="99.8" y="121.4">241°</text>
<text x="355" y="124">DETAIL F</text>
<text x="41.6" y="131.1">SECTION A-A</text>
<text x="142.3" y="131.9">SCALE 8 : 1</text>
<text x="145.1" y="127.7">DETAIL B</text>
<text x="230.9" y="130.4">E</text>
<text x="283.4" y="128.6">SECTION E-E</text>
<text x="352.1" y="128.2">SCALE 4 : 1</text>
<text x="43.6" y="135.3">SCALE 2 : 1</text>
<text x="143.5" y="142.6">.100</text>
<text x="217.5" y="145.7">C</text>
<text x="250.7" y="146.3">R.788</text>
<text x="271.3" y="148.7">R.786</text>
<text x="98.4" y="155">1.140</text>
<text x="302.5" y="152.7">R.820</text>
<text x="342.1" y="155.8">.035</text>
<text x="151.4" y="159.3">.030</text>
<text x="100" y="163.4">R.550</text>
<text x="30.5" y="175.6">A</text>
<text x="76.1" y="175.6">A</text>
<text x="198.3" y="191.5">D</text>
<text x="124.3" y="195.6">DETAIL D</text>
<text x="287.4" y="194.3">DETAIL C</text>
<text x="121.9" y="199.8">SCALE 4 : 1</text>
<text x="285.2" y="198.4">SCALE 8 : 1</text>
<text x="265.7" y="208.8">NOTCH X 20 EQ. SPC.</text>
<text x="60.2" y="243.3">92°</text>
<text x="48.8" y="251.1">.723</text>
</g>
<text font-size="3.8" x="21.6" y="276.3">SOLIDWORKS Educational Product. For Instructional Use Only.</text>
<g font-size="3.4">
<text x="350.2" y="229.5">TITLE:</text>
<text x="351.1" y="251.6">SIZE</text>
<text x="359.9" y="251.6">DWG. NO.</text>
<text x="408.9" y="251.7">REV</text>
<text x="351.2" y="265.2">SCALE: 2:1</text>
<text x="370.1" y="265.3">WEIGHT: 0.01</text>
<text x="396.9" y="265.2">SHEET 1 OF 1</text>
</g>
<g font-size="3.2">
<text x="277.2" y="253.3">PE High Density</text>
<text x="284" y="260.1">NONE</text>
</g>
<g font-size="2.8">
<text x="336.2" y="15.9">REVISIONS</text>
<text x="268.7" y="20.3">ZONE</text>
<text x="282.2" y="20.3">REV.</text>
<text x="322.1" y="20.3">DESCRIPTION</text>
<text x="375.4" y="20.3">DATE</text>
<text x="396.3" y="20.3">APPROVED</text>
</g>
<g font-size="2.5">
<text x="329.6" y="224.8">EP</text>
<text x="337" y="224.9">4/29/2023</text>
</g>
<text font-size="2.4" x="272.2" y="219.7">UNLESS OTHERWISE SPECIFIED:</text>
<g font-size="2.2">
<text x="327.8" y="220.1">NAME</text>
<text x="340.3" y="220.2">DATE</text>
<text x="271.9" y="225.3">DIMENSIONS ARE IN INCHES</text>
<text x="271.9" y="227.9">TOLERANCES:</text>
<text x="307.2" y="224.9">DRAWN</text>
<text x="271.9" y="230.6">FRACTIONAL</text>
<text x="271.9" y="233.2">ANGULAR: MACH</text>
<text x="286.6" y="230.6">1/16</text>
<text x="293.1" y="233.2">.5</text>
<text x="296.6" y="233.2">BEND</text>
<text x="304.4" y="233.2">1</text>
<text x="307.3" y="229.8">CHECKED</text>
<text x="271.9" y="238.5">THREE PLACE DECIMAL</text>
<text x="271.9" y="235.9">TWO PLACE DECIMAL</text>
<text x="298.2" y="238.5">.01</text>
<text x="298.4" y="235.9">.03</text>
<text x="307.2" y="234.5">ENG APPR.</text>
<text x="307.3" y="239.2">MFG APPR.</text>
<text x="307.3" y="243.9">Q.A.</text>
<text x="307.3" y="248.1">COMMENTS:</text>
</g>
<g font-size="2.1">
<text x="227.9" y="259.2">NEXT ASSY</text>
<text x="253.3" y="259.2">USED ON</text>
<text x="239.3" y="265">APPLICATION</text>
<text x="275.5" y="265.1">DO NOT SCALE DRAWING</text>
</g>
<g font-size="2">
<text x="271.6" y="244.1">INTERPRET GEOMETRIC</text>
<text x="180.3" y="249.9">THE INFORMATION CONTAINED IN THIS</text>
<text x="183.9" y="246.4">PROPRIETARY AND CONFIDENTIAL</text>
<text x="271.5" y="250.2">MATERIAL</text>
<text x="271.6" y="246.6">TOLERANCING PER: ANSI 14.5</text>
<text x="180.3" y="252.4">DRAWING IS THE SOLE PROPERTY OF</text>
<text x="180.3" y="254.9">CHAFFEY COLLEGE. ANY REPRODUCTION</text>
<text x="180.3" y="257.4">IN PART OR AS A WHOLE WITHOUT</text>
<text x="271.5" y="257">FINISH</text>
<text x="180.3" y="260">THE WRITTEN PERMISSION OF</text>
<text x="180.3" y="262.5">CHAFFEY COLLEGE IS PROHIBITED.</text>
</g>
</svg>
